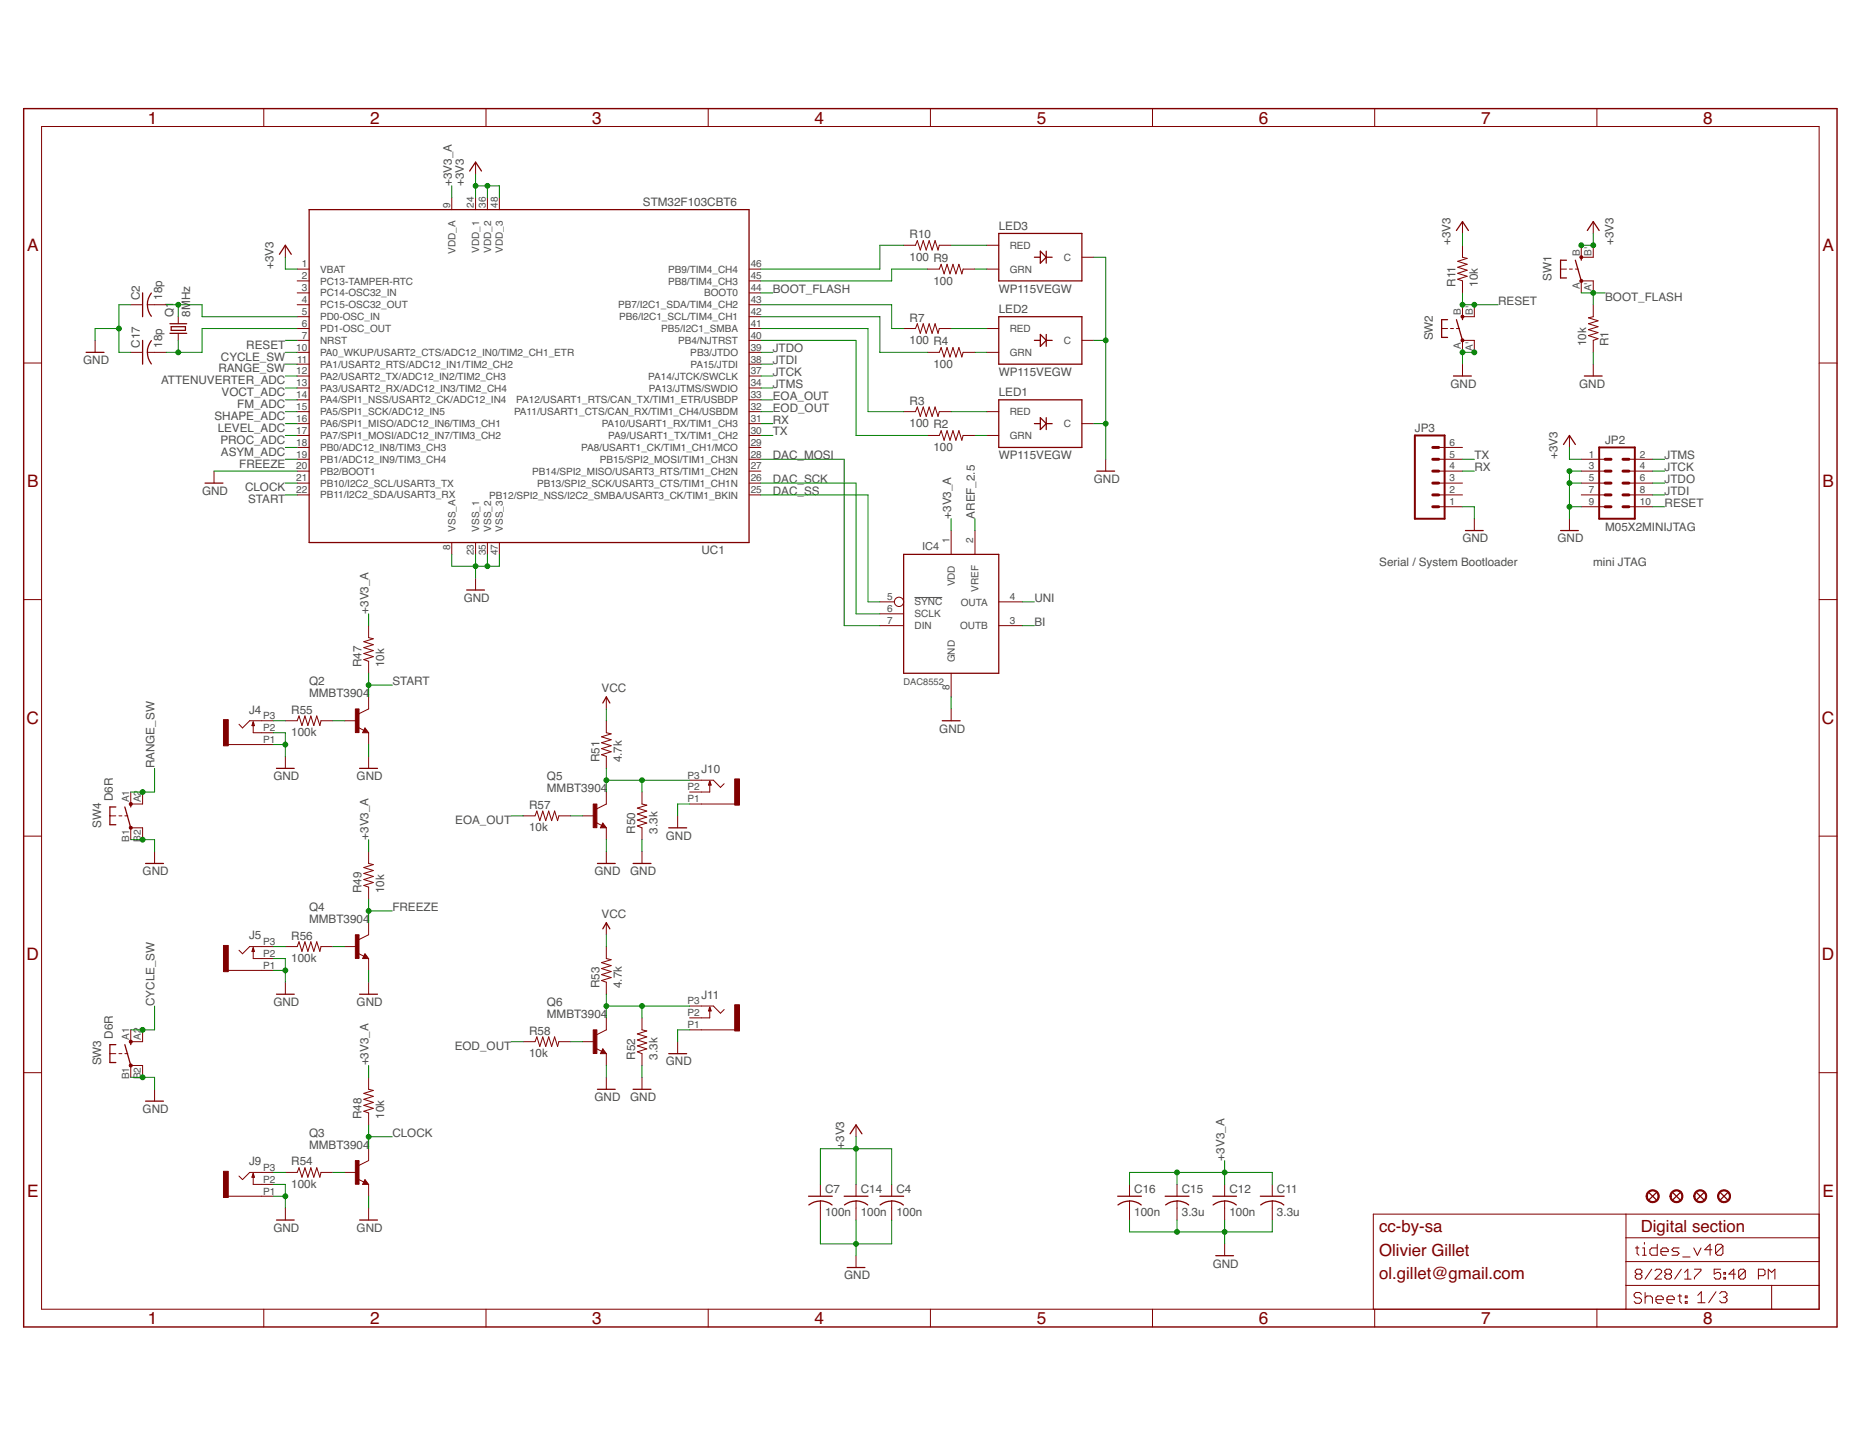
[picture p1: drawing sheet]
<svg xmlns="http://www.w3.org/2000/svg" width="279mm" height="216mm" viewBox="0 0 279 216" stroke-linecap="round" stroke-linejoin="round" font-family="sans-serif">
<path d="M137.4 89.8h4.1" fill="none" stroke="#505050" stroke-width=".15"/>
<g fill="none" stroke="#800000" stroke-width=".15">
<path d="M6.2 19h267.1v177.7h-267.1zM39.6 16.3v2.7M73 16.3v2.7M106.4 16.3v2.7M139.8 16.3v2.7M173.1 16.3v2.7M206.5 16.3v2.7M239.9 16.3v2.7M42.9 36.9v1.8M67.9 29.7v1.8M71.4 24.4v1.7M71.4 29.7v1.8"/>
<path d="M73.2 29.7v1.8M75 29.7v1.8M135.7 36.9h1.8l.3-.7 .4 1.4 .5-1.4 .4 1.4 .5-1.4 .4 1.4 .5-1.4 .4 1.4 .2-.7h1.8M148.2 36.9h1.8M162.5 38.7h1.8M219.7 33.3v1.8M219.7 36.9v1.8l.7 .1-1.4 .5 1.4 .4-1.4 .5 1.4 .4-1.4 .5 1.4 .4-1.4 .5 .7 .2v1.8M237.5 36.9v1.8h1.8v-1.8M239.3 33.3v1.8M3.6 54.5h2.6M14.3 51.1v1.8M19.6 45.8h1.8"/>
<path d="M19.6 52.9h1.8M22.1 45.8h2.9M22.1 52.9h2.9M26.8 47.6v1M26.8 50.1v1M44.6 49.4h1.8M44.6 51.1h1.8M44.6 45.8h1.8M44.6 40.4h1.8M44.6 47.6h1.8M44.6 54.7h1.8M44.6 56.5h1.8"/>
<path d="M44.6 58.3h1.8M44.6 52.9h1.8M44.6 42.2h1.8M44.6 44h1.8M112.5 49.4h1.8M112.5 51.1h1.8M112.5 45.8h1.8M112.5 40.4h1.8M112.5 47.6h1.8M112.5 54.7h1.8M112.5 56.5h1.8M112.5 58.3h1.8"/>
<path d="M112.5 52.9h1.8M112.5 42.2h1.8M112.5 44h1.8M135.7 49.4h1.8l.3-.8 .4 1.5 .5-1.5 .4 1.5 .5-1.5 .4 1.5 .5-1.5 .4 1.5 .2-.7h1.8M139.3 40.4h1.8l.3-.7 .4 1.4 .5-1.4 .4 1.4 .5-1.4 .4 1.4 .4-1.4 .5 1.4 .2-.7h1.8M139.3 52.9h1.8l.3-.7 .4 1.4 .5-1.4 .4 1.4 .5-1.4 .4 1.4 .4-1.4 .5 1.4 .2-.7h1.8M148.2 49.4h1.8M148.2 40.4h1.8M148.2 52.9h1.8M162.5 51.1h1.8M216.6 49.4h.8M217.9 49.4h.4"/>
<path d="M218.8 49.4h.4M219.7 52.9v-1.8h1.8v1.8M219.7 45.8v1.8h1.8v-1.8M219.7 54.7v1.8M234.4 40.4h.9M235.8 40.4h.4M236.6 40.4h.5M237.5 44v-1.8h1.8v1.8M239.3 45.8v1.8l-.7 .2 1.5 .4-1.5 .4 1.5 .5-1.5 .4 1.5 .5-1.5 .4 1.5 .5-.8 .2v1.8M239.3 54.7v1.8M273.3 54.5h2.6M32.2 70.8v1.8"/>
<path d="M44.6 69h1.8M44.6 67.2h1.8M44.6 63.6h1.8M44.6 70.8h1.8M44.6 72.6h1.8M44.6 65.4h1.8M44.6 61.8h1.8M44.6 60.1h1.8M44.6 74.4h1.8M112.5 69h1.8M112.5 67.2h1.8M112.5 63.6h1.8"/>
<path d="M112.5 70.8h1.8M112.5 72.6h1.8M112.5 65.4h1.8M112.5 61.8h1.8M112.5 60.1h1.8M112.5 74.4h1.8M135.7 61.8h1.8l.3-.6 .4 1.4 .5-1.4 .4 1.4 .5-1.4 .4 1.4 .5-1.4 .4 1.4 .2-.8h1.8M139.3 65.4h1.8l.3-.7 .4 1.4 .5-1.4 .4 1.4 .5-1.4 .4 1.4 .4-1.4 .5 1.4 .2-.7h1.8M142.9 79.7v3.6M146.5 79.7v3.6M148.2 65.4h1.8M148.2 61.8h1.8"/>
<path d="M162.5 63.6h1.8M166.1 69v1.8M216.1 69h3.6M216.1 67.2h3.6M216.1 70.8h3.6M216.1 72.6h3.6M216.1 74.4h3.6M216.1 76.1h3.6M221.5 77.9v1.8M235.8 65.4v1.8M235.8 77.9v1.8M237.5 69h3.6"/>
<path d="M237.5 70.8h3.6M237.5 72.6h3.6M237.5 74.4h3.6M237.5 76.1h3.6M244.7 69h3.6M244.7 70.8h3.6M244.7 72.6h3.6M244.7 74.4h3.6M244.7 76.1h3.6M3.6 90.1h2.6M55.4 94v1.8l.7 .2-1.4 .4 1.4 .5-1.4 .4 1.4 .4-1.4 .5 1.4 .5-1.4 .4 .7 .3v1.8M67.9 81.5v1.8"/>
<path d="M71.4 81.5v1.8M71.4 86.9v1.7M73.2 81.5v1.8M75 81.5v1.8M132.2 90.4h2.1M132.2 92.2h3.5M132.2 94h3.5M150 90.4h3.6M150 94h3.6M273.3 90.1h2.6M19.6 119v1.8h1.8v-1.8M34.3 111.9h6.8"/>
<path d="M38 108.5v1.6h3.1M41.1 108.3h-3.6l-1.1 1.1-.5-.6M42.9 113.6v1.8M42.9 108.3h1.7l.3-.7 .5 1.4 .4-1.4 .4 1.4 .5-1.4 .4 1.4 .5-1.4 .4 1.4 .2-.7h1.8M51.8 108.3h1.8M53.8 109.3l.9 .4M54.8 109.4l.6 .7h-.9zM55.4 104.7v1.8l-1.5 .7M55.4 110.1v1.8M55.4 113.6v1.8M91.1 119v1.8l-1.4 .7M91.1 104.7v1.8"/>
<path d="M91.1 108.3v1.8l.7 .2-1.4 .4 1.4 .4-1.4 .5 1.4 .4-1.4 .5 1.4 .4-1.4 .5 .7 .2v1.8M96.4 119v1.8l.8 .2-1.5 .4 1.5 .5-1.5 .4 1.5 .5-1.5 .4 1.5 .5-1.5 .4 .7 .3v1.8M103.6 117.2h3.6l1 1.1 .6-.5M106.6 117.4v1.6h-3M142.9 101.2v3.5M142.9 106.5v1.8M3.6 125.6h2.6M16.5 122.6h.9M17.9 122.6h.4M18.8 122.6h.4M19.6 126.2v-1.8h1.8v1.8M23.2 127.9v1.8"/>
<path d="M55.4 127.9v1.8l.7 .2-1.4 .4 1.4 .5-1.4 .4 1.4 .5-1.4 .4 1.4 .5-1.4 .4 .7 .3v1.8M55.4 138.6v1.8l-1.5 .8M78.6 122.6h1.8l.2-.7 .5 1.4 .4-1.4 .5 1.4 .4-1.4 .5 1.4 .4-1.4 .5 1.4 .1-.7h1.8M87.5 122.6h1.8M89.5 123.6l.9 .4M90.6 123.7l.5 .7h-.9zM91.1 124.4v1.8M91.1 127.9v1.8M91.1 138.6v1.8M96.4 127.9v1.8M101.8 122.6v1.8M103.6 120.8h6.8"/>
<path d="M273.3 125.6h2.6M16.5 158.3h.9M17.9 158.3h.4M18.8 158.3h.4M19.6 154.7v1.8h1.8v-1.8M34.3 145.8h6.8M38 142.4v1.6h3.1M41.1 142.2h-3.6l-1.1 1.1-.5-.5M42.9 147.6v1.8M42.9 142.2h1.7l.3-.7 .5 1.4 .4-1.4 .4 1.4 .5-1.4 .4 1.4 .5-1.4 .4 1.4 .2-.7h1.8M51.8 142.2h1.8M53.8 143.2l.9 .5"/>
<path d="M54.8 143.3l.6 .7h-.9zM55.4 144v1.8M55.4 147.6v1.8M78.6 156.5h1.8l.2-.7 .5 1.4 .4-1.4 .5 1.4 .4-1.4 .5 1.4 .4-1.4 .5 1.4 .1-.7h1.8M87.5 156.5h1.8M89.5 157.5l.9 .4M90.6 157.6l.5 .7h-.9zM91.1 142.2v1.8l.7 .2-1.4 .4 1.4 .5-1.4 .4 1.4 .5-1.4 .4 1.4 .5-1.4 .4 .7 .3v1.8M91.1 152.9v1.8l-1.4 .7M91.1 158.3v1.8M96.4 152.9v1.8l.8 .2-1.5 .4 1.5 .5-1.5 .5 1.5 .4-1.5 .4 1.5 .5-1.5 .4 .7 .3v1.8M101.8 156.5v1.8"/>
<path d="M103.6 151.2h3.6l1 1 .6-.5M103.6 154.7h6.8M106.6 151.3v1.6h-3M3.6 161.2h2.6M19.6 161.9v-1.8h1.8v1.8M23.2 163.7v1.7M34.3 179.7h6.8M38 176.3v1.6h3.1M41.1 176.1h-3.6l-1.1 1.1-.5-.5M42.9 176.1h1.7l.3-.6 .5 1.4 .4-1.4 .4 1.4 .5-1.4 .4 1.4 .5-1.4 .4 1.4 .2-.8h1.8M51.8 176.1h1.8M53.8 177.2l.9 .4"/>
<path d="M54.8 177.2l.6 .7h-.9zM55.4 161.9v1.8l.7 .1-1.4 .5 1.4 .4-1.4 .5 1.4 .4-1.4 .5 1.4 .4-1.4 .5 .7 .2v1.8M55.4 172.6v1.8l-1.5 .7M55.4 177.9v1.8M91.1 161.9v1.8M96.4 161.9v1.8M123.2 177.9v1.8M128.6 169v1.8M128.6 177.9v1.8M133.9 177.9v1.8M169.7 177.9v1.8M176.8 177.9v1.8"/>
<path d="M184 177.9v1.8M191.1 177.9v1.8M273.3 161.2h2.6M39.6 196.7v2.7M42.9 181.5v1.8M55.4 181.5v1.8M73 196.7v2.7M106.4 196.7v2.7M123.2 180.4v2.9M128.6 180.4v2.9M128.6 188.7v1.7M133.9 180.4v2.9"/>
<path d="M139.8 196.7v2.7M169.7 180.4v2.9M173.1 196.7v2.7M176.8 180.4v2.9M184 180.4v2.9M184 186.9v1.8M191.1 180.4v2.9M206.5 196.7v2.7M239.9 196.7v2.7M244.2 193.1h29.1M244.2 182.4v14.3M244.2 189.5h29.1"/>
<path d="M244.2 186h29.1M245.7 187.5h.5M245.9 191.4l-.3-.2v-.3l.3-.2h.5l.2 .2v.3l-.2 .2M245.9 191.4l-.3 .3v.2l.3 .3h.5l.2-.3v-.2l-.2-.3M245.9 191.4h.5M245.9 187.2v1.1l.3 .3M246.6 194.5l-.3-.3h-.6l-.2 .3v.2l.2 .3h.6l.3 .3v.2l-.3 .3h-.6l-.2-.3M246.7 187.5h.3v1.1M246.7 188.6h.6M247 186.7v.2M247.1 195l.3-.3h.5l.3 .3v.8M247.1 194.2v1.6"/>
<path d="M248.1 190.7l-1 1.5M248.6 190.9l.3-.2h.4l.3 .2v.3l-1 1h1M248.8 195.3h1.1v-.3l-.3-.3h-.6l-.2 .3v.5l.2 .3h.6M248.9 186.9v1.7h-.8l-.3-.3v-.5l.3-.3h.8M249.5 188h1.1v-.2l-.3-.3h-.5l-.3 .3v.5l.3 .3h.5M250.3 191.4l-.2-.2v-.3l.2-.2h.5l.3 .2v.3l-.3 .2M250.3 191.4l-.2 .3v.2l.2 .3h.5l.3-.3v-.2l-.3-.3M250.3 191.4h.5M250.4 195.3h1.1v-.3l-.3-.3h-.5l-.3 .3v.5l.3 .3h.5M252.1 194.7h.5M252.2 187.5h-.8l-.3 .3 .3 .2h.5l.3 .3-.3 .3h-.8M252.3 194.5v1l.3 .3"/>
<path d="M252.6 190.7l-1 1.5M252.8 188.8h1.1M253 192.2h1M253 191.2l.5-.5v1.5M253.2 194.7h.2v.3h-.2zM253.2 195.5h.2v.3h-.2zM254.4 187.5l.6 1.1 .5-1.1M254.5 190.7h1v.2l-1 1v.3M255 194.6l.6-.5v1.6M255 195.7h1.1M257.2 187.8h-1.1l.8-.9v1.7M257.8 194.1l-1.1 1.6"/>
<path d="M258.3 194.4l.3-.3h.5l.3 .3v.2l-.3 .3M258.5 190.7h-1v.7l.5-.2h.2l.3 .2v.5l-.3 .3h-.5l-.2-.3M258.8 187.2v1.1l-.3 .3h-.5l-.3-.3M258.8 187.2l-.3-.3h-.5l-.3 .3v1.1M258.8 187.2l-1.1 1.1M258.9 194.9h.2M259 191.9h.2v.3h-.2zM259 191.2h.2v.2h-.2zM259.1 194.9l.3 .3v.3l-.3 .2h-.5l-.3-.2M260.7 191.4h-1l.7-.7v1.5M262.2 190.9l-.3-.2h-.5l-.2 .2v1M262.2 190.9v1l-.3 .3h-.5l-.2-.3"/>
<path d="M262.2 190.9l-1 1M264.1 191.7h.8l.2-.3v-.5l-.2-.2h-.8v1.5M265.6 192.2v-1.5l.5 .5 .5-.5v1.5M266.1 193.1v3.6M273.3 182.4h-67v14.3"/>
<circle cx="135" cy="90.4" r=".7"/>
</g>
<path d="M3.6 16.3h272.3v183.1h-272.3z" fill="none" stroke="#800000" stroke-width=".21"/>
<g fill="none" stroke="#800000" stroke-width=".19">
<path d="M42 38.2l.9-1.3 .9 1.3M46.4 31.5h66.1v50h-66.1zM70.5 25.7l.9-1.3 .9 1.3M150 35.1h12.5v7.1h-12.5zM155.4 38.7h.9M156.3 37.7l.9 1-.9 .8zM157.2 37.7v1.8M157.2 38.7h.9M218.8 34.6l.9-1.3 .9 1.3M235.3 39.1h-.9v2.7h.9M236.6 39.1l.9 3.1M237.5 38.7v.4"/>
<path d="M238.4 34.6l.9-1.3 .9 1.3M12.9 52.9h2.7M21.4 44v3.6M21.4 51.1v3.6M22.7 51.2a2.87 2.87 0 0 0 0 3.5M22.7 44a2.87 2.87 0 0 0 0 3.5M25.5 48.6h2.5M25.5 50.1h2.5M25.7 49.1h2.2v.5h-2.2zM150 47.6h12.5v7.1h-12.5zM155.4 51.1h.9M156.3 50.2l.9 .9-.9 .9z"/>
<path d="M157.2 50.2v1.8M157.2 51.1h.9M217.4 48h-.8v2.7h.8M218.3 56.5h2.7M218.8 48l.9 3.1M219.7 47.6v.4M238 56.5h2.7M30.8 72.6h2.7M150 60.1h12.5v7.1h-12.5zM155.4 63.6h.9M156.3 62.8l.9 .8-.9 .9zM157.2 62.8v1.7"/>
<path d="M157.2 63.6h.9M164.8 70.8h2.6M220.1 79.7h2.7M234.4 79.7h2.7M234.9 66.8l.9-1.4 .8 1.4M70.1 88.6h2.7M135.7 83.3h14.3v17.9h-14.3zM38 108.5l.2 .5h-.3zM41.5 115.4h2.7M54 115.4h2.7M54.8 109.7l.1 .2h-.2l.1-.4 .4 .5h-.5M90.6 105.6l.5-.9 .5 .9"/>
<path d="M106.6 117.4l.2 .5h-.4zM141.5 108.3h2.7M17.4 121.2h-.9v2.7h.9M18.8 121.2l.8 3.2M19.6 120.8v.4M21.9 129.7h2.7M89.7 129.7h2.7M90.6 124v.2h-.2l.2-.4 .3 .5h-.5M90.6 139.6l.5-1 .5 1M95.1 129.7h2.7M100.5 124.4h2.6M17.4 157h-.9v2.6h.9"/>
<path d="M18.8 157l.8 3.1M19.6 156.5v.5M38 142.4l.2 .5h-.3zM41.5 149.4h2.7M54 149.4h2.7M54.8 143.7l.1 .1h-.2l.1-.3 .4 .4h-.5M90.6 157.9v.2h-.2l.2-.3 .3 .4h-.5M100.5 158.3h2.6M106.6 151.3l.2 .6h-.4zM21.9 165.4h2.7M38 176.3l.2 .6h-.3zM54.8 177.6l.1 .2h-.2l.1-.4 .4 .4h-.5"/>
<path d="M89.7 163.7h2.7M95.1 163.7h2.7M121.5 179.7h3.5M126.8 179.7h3.6M127.7 170.3l.9-1.3 .9 1.3M132.2 179.7h3.5M167.9 179.7h3.5M175 179.7h3.6M182.2 179.7h3.5M189.3 179.7h3.6M247.7 179.2l1.1 1.1M248.8 179.2l-1.1 1.1"/>
<path d="M251.3 179.2l1.1 1.1M252.4 179.2l-1.1 1.1M254.9 179.2l1 1.1M255.9 179.2l-1 1.1M258.4 179.2l1.1 1.1M259.5 179.2l-1.1 1.1M41.5 183.3h2.7M54 183.3h2.7M123.2 180.4a3 3 0 0 1 1.8 .6M123.2 180.4a2.81 2.81 0 0 0-1.7 .6M127.3 190.4h2.6M128.6 180.4a3 3 0 0 1 1.7 .6"/>
<path d="M128.6 180.4a2.81 2.81 0 0 0-1.7 .6M133.9 180.4a3 3 0 0 1 1.8 .6M133.9 180.4a2.81 2.81 0 0 0-1.7 .6M169.7 180.4a3 3 0 0 1 1.7 .6M169.7 180.4a2.81 2.81 0 0 0-1.8 .6M176.8 180.4a3 3 0 0 1 1.8 .6M176.8 180.4a2.69 2.69 0 0 0-1.7 .6M182.6 188.7h2.7M184 180.4a3 3 0 0 1 1.7 .6M184 180.4a2.81 2.81 0 0 0-1.8 .6M191.1 180.4a3 3 0 0 1 1.7 .6M191.1 180.4a2.7 2.7 0 0 0-1.7 .6"/>
</g>
<g fill="#800000" stroke="#800000" stroke-width=".15">
<path d="M219.5 51h.3l.1 .1-.1 .2h-.3z" fill-rule="evenodd"/>
<path d="M219.5 47.4h.3l.1 .2-.1 .1h-.3z" fill-rule="evenodd"/>
<path d="M237.4 42.1l.1-.1 .2 .1v.3h-.3l-.1-.2z" fill-rule="evenodd"/>
<path d="M237.4 38.5h.3v.3l-.2 .1-.1-.1-.1-.1z" fill-rule="evenodd"/>
<path d="M247.4 179.2a.99 .99 0 0 1 1.6-.1 .99 .99 0 0 1-.4 1.6 .99 .99 0 0 1-1.3-1h.2a.8 .8 0 0 1 1.1-.6 .8 .8 0 0 1 .2 1.3 .8 .8 0 0 1-1.3-.4v-.3h-.2z" fill-rule="evenodd"/>
<path d="M251 179.2a.98 .98 0 0 1 1.6-.1 .98 .98 0 0 1-.5 1.6 .98 .98 0 0 1-1.3-1h.2a.8 .8 0 0 1 1.2-.6 .8 .8 0 0 1 .1 1.3 .8 .8 0 0 1-1.2-.4l-.1-.3h-.2z" fill-rule="evenodd"/>
<path d="M254.8 179a.98 .98 0 0 1 1.5 .3 .98 .98 0 0 1-.7 1.4 .98 .98 0 0 1-1.2-1h.2a.81 .81 0 0 1 1.1-.7 .81 .81 0 0 1 .3 1.3 .81 .81 0 0 1-1.4-.3v-.3h-.2l.1-.3z" fill-rule="evenodd"/>
<path d="M258.4 179a.98 .98 0 0 1 1.5 .3 .98 .98 0 0 1-.7 1.4 .98 .98 0 0 1-1.2-1h.2a.81 .81 0 0 1 1.1-.7 .81 .81 0 0 1 .2 1.3 .81 .81 0 0 1-1.3-.3v-.3h-.2v-.3z" fill-rule="evenodd"/>
<circle cx="19.6" cy="124.4" r=".23"/>
<circle cx="19.6" cy="120.8" r=".24"/>
<circle cx="19.6" cy="160.1" r=".24"/>
<circle cx="19.6" cy="156.5" r=".24"/>
</g>
<path d="M212.5 65.4h4.5v12.5h-4.5zM240.2 67.2h5.4v10.7h-5.4z" fill="none" stroke="#800000" stroke-width=".3"/>
<g fill="none" stroke="#800000" stroke-width=".44">
<path d="M215.2 72.6h.9M215.2 74.4h.9M215.2 76.1h.9M215.2 69h.9M215.2 70.8h.9M215.2 67.2h.9M241.1 72.6h.9M241.1 74.4h.9M241.1 76.1h.9M241.1 69h.9M241.1 70.8h.9M243.8 72.6h.9"/>
<path d="M243.8 74.4h.9M243.8 76.1h.9M243.8 69h.9M243.8 70.8h.9"/>
</g>
<g fill="#800000" stroke="#800000" stroke-width=".15">
<path d="M89.1 120.8h.6v3.6h-.6z"/>
<path d="M89.1 154.7h.6v3.6h-.6z"/>
<path d="M53.4 106.5h.5v3.6h-.5z"/>
<path d="M53.4 140.4h.5v3.6h-.5z"/>
<path d="M53.4 174.4h.5v3.5h-.5z"/>
<path d="M33.6 108.1h.7v4h-.7z"/>
<path d="M33.6 142h.7v4h-.7z"/>
<path d="M33.6 176h.7v3.9h-.7z"/>
<path d="M110.4 117h.7v4h-.7z"/>
<path d="M110.4 151h.7v3.9h-.7z"/>
</g>
<g fill="none" stroke="#008000" stroke-width=".15">
<path d="M42.9 38.7v1.7h1.7M67.9 27.9v1.8M71.4 26.1v3.6M71.4 27.9h3.6v1.8M73.2 27.9v1.8M135.7 36.9h-3.5v3.5h-17.9M142.9 36.9h5.3M164.3 38.7h1.8v30.3M219.7 35.1v1.8M239.3 35.1v1.8h-1.8M17.9 49.4h-3.6v1.7M19.6 45.8h-1.7v7.1h1.7"/>
<path d="M25 45.8h5.4v1.8h14.2M26.8 45.8v1.8M26.8 51.1v1.8M42.9 52.9h1.7M42.9 51.1h1.7M42.9 54.7h1.7M42.9 56.5h1.7M42.9 58.3h1.7M44.6 49.4h-14.2v3.5h-5.4M114.3 45.8h19.6v3.6h1.8M114.3 52.9h1.8M114.3 47.6h17.9v5.3h7.1"/>
<path d="M114.3 49.4h16.1v12.4h5.3M114.3 51.1h14.3v14.3h10.7M114.3 44h1.8M114.3 54.7h1.8M114.3 56.5h1.8M114.3 58.3h1.8M139.3 40.4h-5.4v1.8h-19.6M142.9 49.4h5.3M146.5 52.9h1.7M146.5 40.4h1.7M164.3 51.1h1.8M219.7 44v1.8h5.3"/>
<path d="M221.5 52.9h-1.8v1.8M237.5 44h3.6M239.3 44v1.8M239.3 52.9v1.8M32.2 70.8h12.4M42.9 72.6h1.7M42.9 63.6h1.7M42.9 69h1.7M42.9 65.4h1.7M42.9 74.4h1.7M42.9 60.1h1.7M42.9 61.8h1.7"/>
<path d="M42.9 67.2h1.7M114.3 72.6h14.3v19.6h3.6M114.3 63.6h1.8M114.3 69h12.5v25h5.4M114.3 65.4h1.8M114.3 74.4h16.1v16h1.8M114.3 60.1h1.8M114.3 61.8h1.8M142.9 77.9v1.8M142.9 61.8h5.3M146.5 65.4h1.7M146.5 77.9v1.8"/>
<path d="M164.3 63.6h1.8M219.7 70.8h1.8M219.7 76.1h1.8v1.8M219.7 69h1.8M235.8 76.1h1.7M235.8 67.2v1.8h1.7M235.8 72.6h1.7M237.5 70.8h-1.7v7.1M248.3 70.8h1.7M248.3 76.1h1.7M248.3 72.6h1.7M248.3 69h1.7"/>
<path d="M248.3 74.4h1.7M55.4 92.2v1.8M67.9 83.3v1.8h7.1v-1.8M71.4 83.3v3.6M73.2 83.3v1.8M153.6 90.4h1.8M153.6 94h1.8M23.2 115.4v3.6h-3.6M41.1 111.9h1.8M41.1 110.1h1.8v3.5M41.1 108.3h1.8M50 108.3h1.8"/>
<path d="M55.4 101.2v3.5M55.4 111.9v1.7M55.4 102.9h3.5M91.1 106.5v1.8M91.1 115.4v3.6M91.1 117.2h12.5M96.4 117.2v1.8M142.9 104.7v1.8M19.6 126.2h3.6v1.7M55.4 126.2v1.7M55.4 135.1v3.5M55.4 136.9h3.5"/>
<path d="M76.8 122.6h1.8M85.7 122.6h1.8M91.1 126.2v1.7M96.4 126.2v1.7M103.6 120.8h-1.8v1.8M23.2 151.2v3.5h-3.6M41.1 144h1.8v3.6M41.1 145.8h1.8M41.1 142.2h1.8M50 142.2h1.8M55.4 145.8v1.8M76.8 156.5h1.8"/>
<path d="M85.7 156.5h1.8M91.1 140.4v1.8M91.1 149.4v3.5M91.1 151.2h12.5M96.4 151.2v1.7M103.6 154.7h-1.8v1.8M19.6 161.9h3.6v1.8M41.1 177.9h1.8v3.6M41.1 179.7h1.8M41.1 176.1h1.8M50 176.1h1.8M55.4 160.1v1.8"/>
<path d="M55.4 169v3.6M55.4 179.7v1.8M55.4 170.8h3.5M91.1 160.1v1.8M96.4 160.1v1.8M123.2 177.9v-5.3h10.7v5.3M128.6 170.8v7.1M169.7 177.9v-1.8h21.4v1.8M176.8 176.1v1.8M184 174.4v3.5M123.2 183.3v3.6h10.7v-3.6M128.6 183.3v5.4"/>
<path d="M169.7 183.3v1.8h21.4v-1.8M176.8 183.3v1.8M184 183.3v3.6"/>
</g>
<g fill="#008000" stroke="#008000" stroke-width=".15">
<circle cx="71.4" cy="85.1" r=".36"/>
<circle cx="73.2" cy="85.1" r=".36"/>
<circle cx="17.9" cy="49.4" r=".36"/>
<circle cx="221.5" cy="52.9" r=".36"/>
<circle cx="219.7" cy="52.9" r=".36"/>
<circle cx="235.8" cy="70.8" r=".36"/>
<circle cx="235.8" cy="72.6" r=".36"/>
<circle cx="235.8" cy="76.1" r=".36"/>
<circle cx="21.4" cy="126.2" r=".36"/>
<circle cx="21.4" cy="161.9" r=".36"/>
<circle cx="166.1" cy="51.1" r=".36"/>
<circle cx="166.1" cy="63.6" r=".36"/>
<circle cx="42.9" cy="111.9" r=".36"/>
<circle cx="42.9" cy="145.8" r=".36"/>
<circle cx="42.9" cy="179.7" r=".36"/>
<circle cx="128.6" cy="186.9" r=".36"/>
<circle cx="176.8" cy="185.1" r=".36"/>
<circle cx="184" cy="185.1" r=".36"/>
<circle cx="239.3" cy="36.9" r=".36"/>
<circle cx="237.5" cy="36.9" r=".36"/>
<circle cx="73.2" cy="27.9" r=".36"/>
<circle cx="71.4" cy="27.9" r=".36"/>
<circle cx="128.6" cy="172.6" r=".36"/>
<circle cx="26.8" cy="45.8" r=".36"/>
<circle cx="26.8" cy="52.9" r=".36"/>
<circle cx="239.3" cy="44" r=".36"/>
<circle cx="219.7" cy="45.8" r=".36"/>
<circle cx="221.5" cy="45.8" r=".36"/>
<circle cx="21.4" cy="154.7" r=".36"/>
<circle cx="55.4" cy="102.9" r=".36"/>
<circle cx="55.4" cy="136.9" r=".36"/>
<circle cx="21.4" cy="119" r=".36"/>
<circle cx="55.4" cy="170.8" r=".36"/>
<circle cx="184" cy="176.1" r=".36"/>
<circle cx="176.8" cy="176.1" r=".36"/>
<circle cx="91.1" cy="117.2" r=".36"/>
<circle cx="96.4" cy="117.2" r=".36"/>
<circle cx="91.1" cy="151.2" r=".36"/>
<circle cx="96.4" cy="151.2" r=".36"/>
</g>
<g font-size="2.6" fill="#800000">
<text x="22.2" y="18.6">1</text>
<text x="55.6" y="18.6">2</text>
<text x="89" y="18.6">3</text>
<text x="122.3" y="18.6">4</text>
<text x="155.7" y="18.6">5</text>
<text x="189.1" y="18.6">6</text>
<text x="222.5" y="18.6">7</text>
<text x="255.9" y="18.6">8</text>
<text x="4.1" y="37.7">A</text>
<text x="273.8" y="37.7">A</text>
<text x="4.1" y="73.2">B</text>
<text x="273.8" y="73.2">B</text>
<text x="4" y="108.8">C</text>
<text x="273.7" y="108.8">C</text>
<text x="4" y="144.3">D</text>
<text x="273.7" y="144.3">D</text>
<text x="4.1" y="179.8">E</text>
<text x="273.8" y="179.8">E</text>
<text x="22.2" y="198.9">1</text>
<text x="55.6" y="198.9">2</text>
<text x="89" y="198.9">3</text>
<text x="122.3" y="198.9">4</text>
<text x="155.7" y="198.9">5</text>
<text x="189.1" y="198.9">6</text>
<text x="222.5" y="198.9">7</text>
<text x="255.9" y="198.9">8</text>
</g>
<g font-size="2.5" fill="#800000">
<text x="207.2" y="185.1">cc-by-sa</text>
<text x="246.5" y="185.1">Digital section</text>
<text x="207.2" y="188.7">Olivier Gillet</text>
<text x="207.2" y="192.2">ol.gillet@gmail.com</text>
</g>
<g font-size="1.8" fill="#505050">
<text x="67.9" y="27.9" transform="rotate(-90 67.9 27.9)">+3V3_A</text>
<text x="69.7" y="27.9" transform="rotate(-90 69.7 27.9)">+3V3</text>
<text x="96.6" y="31">STM32F103CBT6</text>
<text x="136.6" y="35.8">R10</text>
<text x="150" y="34.5">LED3</text>
<text x="41.1" y="40.4" transform="rotate(-90 41.1 40.4)">+3V3</text>
<text x="136.6" y="39.2">100 R9</text>
<text x="217.9" y="36.9" transform="rotate(-90 217.9 36.9)">+3V3</text>
<text x="242.4" y="36.9" transform="rotate(-90 242.4 36.9)">+3V3</text>
<text x="21" y="45.1" transform="rotate(-90 21 45.1)">C2</text>
<text x="24.4" y="45.1" transform="rotate(-90 24.4 45.1)">18p</text>
<text x="26.1" y="47.6" transform="rotate(-90 26.1 47.6)">Q1</text>
<text x="28.6" y="47.6" transform="rotate(-90 28.6 47.6)">8MHz</text>
<text x="116.1" y="44">BOOT_FLASH</text>
<text x="140.2" y="42.8">100</text>
<text x="150" y="44">WP115VEGW</text>
<text x="150" y="47">LED2</text>
<text x="218.6" y="43.1" transform="rotate(-90 218.6 43.1)">R11</text>
<text x="222" y="43.1" transform="rotate(-90 222 43.1)">10k</text>
<text x="225" y="45.8">RESET</text>
<text x="233.1" y="42.2" transform="rotate(-90 233.1 42.2)">SW1</text>
<text x="241.1" y="45.2">BOOT_FLASH</text>
<text x="21" y="52.2" transform="rotate(-90 21 52.2)">C17</text>
<text x="24.4" y="52.2" transform="rotate(-90 24.4 52.2)">18p</text>
<text x="37" y="52.4">RESET</text>
<text x="116.1" y="52.9">JTDO</text>
<text x="136.6" y="51.7">100 R4</text>
<text x="136.6" y="48.3">R7</text>
<text x="215.2" y="51.1" transform="rotate(-90 215.2 51.1)">SW2</text>
<text x="238.3" y="52" transform="rotate(-90 238.3 52)">10k</text>
<text x="241.6" y="52" transform="rotate(-90 241.6 52)">R1</text>
<text x="12.5" y="54.7">GND</text>
<text x="24.2" y="57.8">ATTENUVERTER_ADC</text>
<text x="32.8" y="56">RANGE_SW</text>
<text x="33.2" y="54.2">CYCLE_SW</text>
<text x="33.3" y="59.5">VOCT_ADC</text>
<text x="116.1" y="54.7">JTDI</text>
<text x="116.1" y="56.5">JTCK</text>
<text x="116.1" y="58.3">JTMS</text>
<text x="140.2" y="55.3">100</text>
<text x="150" y="56.5">WP115VEGW</text>
<text x="150" y="59.5">LED1</text>
<text x="217.9" y="58.3">GND</text>
<text x="237.2" y="58.3">GND</text>
<text x="32.2" y="63.1">SHAPE_ADC</text>
<text x="32.7" y="64.9">LEVEL_ADC</text>
<text x="35.6" y="61.3">FM_ADC</text>
<text x="116.1" y="63.6">RX</text>
<text x="116.1" y="65.4">TX</text>
<text x="116.1" y="60.1">EOA_OUT</text>
<text x="116.1" y="61.9">EOD_OUT</text>
<text x="136.6" y="64.2">100 R2</text>
<text x="136.6" y="60.8">R3</text>
<text x="212.5" y="64.9">JP3</text>
<text x="33.1" y="66.7">PROC_ADC</text>
<text x="33.2" y="68.5">ASYM_ADC</text>
<text x="35.9" y="70.3">FREEZE</text>
<text x="116.1" y="69">DAC_MOSI</text>
<text x="140.2" y="67.8">100</text>
<text x="150" y="69">WP115VEGW</text>
<text x="221.5" y="70.8">RX</text>
<text x="221.5" y="69">TX</text>
<text x="234" y="69" transform="rotate(-90 234 69)">+3V3</text>
<text x="241.1" y="66.7">JP2</text>
<text x="250" y="70.8">JTCK</text>
<text x="250" y="69">JTMS</text>
<text x="30.4" y="74.4">GND</text>
<text x="36.8" y="73.8">CLOCK</text>
<text x="37.3" y="75.6">START</text>
<text x="116.1" y="74.4">DAC_SS</text>
<text x="116.1" y="72.6">DAC_SCK</text>
<text x="142.9" y="77.9" transform="rotate(-90 142.9 77.9)">+3V3_A</text>
<text x="146.5" y="77.9" transform="rotate(-90 146.5 77.9)">AREF_2.5</text>
<text x="164.3" y="72.6">GND</text>
<text x="250" y="76.1">RESET</text>
<text x="250" y="74.4">JTDI</text>
<text x="250" y="72.6">JTDO</text>
<text x="105.4" y="83.3">UC1</text>
<text x="219.7" y="81.5">GND</text>
<text x="234" y="81.5">GND</text>
<text x="241.1" y="79.7">M05X2MINIJTAG</text>
<text x="207.2" y="85.1">Serial / System Bootloader</text>
<text x="239.3" y="85.1">mini JTAG</text>
<text x="55.4" y="92.2" transform="rotate(-90 55.4 92.2)">+3V3_A</text>
<text x="69.7" y="90.4">GND</text>
<text x="155.4" y="90.4">UNI</text>
<text x="155.4" y="94">BI</text>
<text x="54.3" y="100.3" transform="rotate(-90 54.3 100.3)">R47</text>
<text x="57.7" y="100.3" transform="rotate(-90 57.7 100.3)">10k</text>
<text x="37.4" y="107.2">J4</text>
<text x="43.8" y="107.2">R55</text>
<text x="46.4" y="104.7">MMBT3904</text>
<text x="46.4" y="102.9">Q2</text>
<text x="58.9" y="102.9">START</text>
<text x="90.4" y="104">VCC</text>
<text x="43.8" y="110.6">100k</text>
<text x="141.1" y="110.1">GND</text>
<text x="23.2" y="115.4" transform="rotate(-90 23.2 115.4)">RANGE_SW</text>
<text x="41.1" y="117.2">GND</text>
<text x="53.6" y="117.2">GND</text>
<text x="82.2" y="119">MMBT3904</text>
<text x="82.2" y="117.2">Q5</text>
<text x="90" y="114.5" transform="rotate(-90 90 114.5)">R51</text>
<text x="93.4" y="114.5" transform="rotate(-90 93.4 114.5)">4.7k</text>
<text x="105.4" y="116.1">J10</text>
<text x="15.2" y="124.4" transform="rotate(-90 15.2 124.4)">SW4</text>
<text x="17" y="120.3" transform="rotate(-90 17 120.3)">D6R</text>
<text x="68.4" y="123.8">EOA_OUT</text>
<text x="79.5" y="124.9">10k</text>
<text x="79.5" y="121.5">R57</text>
<text x="95.4" y="125.3" transform="rotate(-90 95.4 125.3)">R50</text>
<text x="98.8" y="125.3" transform="rotate(-90 98.8 125.3)">3.3k</text>
<text x="21.4" y="131.5">GND</text>
<text x="55.4" y="126.2" transform="rotate(-90 55.4 126.2)">+3V3_A</text>
<text x="89.3" y="131.5">GND</text>
<text x="94.7" y="131.5">GND</text>
<text x="100" y="126.2">GND</text>
<text x="46.4" y="136.9">Q4</text>
<text x="54.3" y="134.2" transform="rotate(-90 54.3 134.2)">R49</text>
<text x="57.7" y="134.2" transform="rotate(-90 57.7 134.2)">10k</text>
<text x="58.9" y="136.9">FREEZE</text>
<text x="90.4" y="137.9">VCC</text>
<text x="37.4" y="141.2">J5</text>
<text x="43.8" y="141.2">R56</text>
<text x="46.4" y="138.7">MMBT3904</text>
<text x="43.8" y="144.5">100k</text>
<text x="90" y="148.5" transform="rotate(-90 90 148.5)">R53</text>
<text x="93.4" y="148.5" transform="rotate(-90 93.4 148.5)">4.7k</text>
<text x="23.2" y="151.2" transform="rotate(-90 23.2 151.2)">CYCLE_SW</text>
<text x="41.1" y="151.2">GND</text>
<text x="53.6" y="151.2">GND</text>
<text x="79.5" y="155.5">R58</text>
<text x="82.2" y="152.9">MMBT3904</text>
<text x="82.2" y="151.2">Q6</text>
<text x="105.4" y="150.1">J11</text>
<text x="15.2" y="160.1" transform="rotate(-90 15.2 160.1)">SW3</text>
<text x="17" y="156.1" transform="rotate(-90 17 156.1)">D6R</text>
<text x="55.4" y="160.1" transform="rotate(-90 55.4 160.1)">+3V3_A</text>
<text x="68.3" y="157.8">EOD_OUT</text>
<text x="79.5" y="158.8">10k</text>
<text x="95.4" y="159.2" transform="rotate(-90 95.4 159.2)">R52</text>
<text x="98.8" y="159.2" transform="rotate(-90 98.8 159.2)">3.3k</text>
<text x="100" y="160.1">GND</text>
<text x="21.4" y="167.2">GND</text>
<text x="89.3" y="165.4">GND</text>
<text x="94.7" y="165.4">GND</text>
<text x="46.4" y="172.6">MMBT3904</text>
<text x="46.4" y="170.8">Q3</text>
<text x="54.3" y="168.1" transform="rotate(-90 54.3 168.1)">R48</text>
<text x="57.7" y="168.1" transform="rotate(-90 57.7 168.1)">10k</text>
<text x="58.9" y="170.8">CLOCK</text>
<text x="126.8" y="172.6" transform="rotate(-90 126.8 172.6)">+3V3</text>
<text x="37.4" y="175.1">J9</text>
<text x="43.8" y="178.5">100k</text>
<text x="43.8" y="175.1">R54</text>
<text x="123.9" y="179.3">C7</text>
<text x="129.3" y="179.3">C14</text>
<text x="134.7" y="179.3">C4</text>
<text x="170.4" y="179.3">C16</text>
<text x="177.5" y="179.3">C15</text>
<text x="184" y="174.4" transform="rotate(-90 184 174.4)">+3V3_A</text>
<text x="184.7" y="179.3">C12</text>
<text x="191.8" y="179.3">C11</text>
<text x="41.1" y="185.1">GND</text>
<text x="53.6" y="185.1">GND</text>
<text x="123.9" y="182.7">100n</text>
<text x="129.3" y="182.7">100n</text>
<text x="134.7" y="182.7">100n</text>
<text x="170.4" y="182.7">100n</text>
<text x="177.5" y="182.7">3.3u</text>
<text x="184.7" y="182.7">100n</text>
<text x="191.8" y="182.7">3.3u</text>
<text x="182.2" y="190.4">GND</text>
<text x="126.8" y="192.2">GND</text>
</g>
<text font-size="1.7" fill="#505050" x="138.5" y="82.7">IC4</text>
<g font-size="1.5" fill="#505050">
<text x="67.6" y="31.2" transform="rotate(-90 67.6 31.2)">9</text>
<text x="71.2" y="31.2" transform="rotate(-90 71.2 31.2)">24</text>
<text x="73" y="31.2" transform="rotate(-90 73 31.2)">36</text>
<text x="74.8" y="31.2" transform="rotate(-90 74.8 31.2)">48</text>
<text x="45.4" y="40.2">1</text>
<text x="45.4" y="42">2</text>
<text x="48.1" y="41">VBAT</text>
<text x="68.4" y="38.2" transform="rotate(-90 68.4 38.2)">VDD_A</text>
<text x="72" y="38" transform="rotate(-90 72 38)">VDD_1</text>
<text x="73.8" y="38" transform="rotate(-90 73.8 38)">VDD_2</text>
<text x="75.6" y="38" transform="rotate(-90 75.6 38)">VDD_3</text>
<text x="100.4" y="41">PB9/TIM4_CH4</text>
<text x="112.8" y="40.2">46</text>
<text x="112.8" y="42">45</text>
<text x="151.7" y="41">GRN</text>
<text x="151.7" y="37.4">RED</text>
<text x="159.8" y="39.2">C</text>
<text x="237.3" y="38.4" transform="rotate(-90 237.3 38.4)">B</text>
<text x="239.1" y="38.4" transform="rotate(-90 239.1 38.4)">B'</text>
<text x="45.4" y="43.8">3</text>
<text x="45.4" y="45.5">4</text>
<text x="45.4" y="47.3">5</text>
<text x="48.1" y="42.8">PC13-TAMPER-RTC</text>
<text x="48.1" y="44.5">PC14-OSC32_IN</text>
<text x="48.1" y="46.3">PC15-OSC32_OUT</text>
<text x="92.8" y="46.3">PB7/I2C1_SDA/TIM4_CH2</text>
<text x="100.4" y="42.8">PB8/TIM4_CH3</text>
<text x="105.8" y="44.5">BOOT0</text>
<text x="112.8" y="45.5">43</text>
<text x="112.8" y="47.3">42</text>
<text x="112.8" y="43.8">44</text>
<text x="219.4" y="47.3" transform="rotate(-90 219.4 47.3)">B</text>
<text x="221.2" y="47.3" transform="rotate(-90 221.2 47.3)">B'</text>
<text x="237.3" y="43.5" transform="rotate(-90 237.3 43.5)">A</text>
<text x="239.1" y="43.8" transform="rotate(-90 239.1 43.8)">A'</text>
<text x="44.5" y="52.7">10</text>
<text x="45.4" y="49.1">6</text>
<text x="45.4" y="50.9">7</text>
<text x="48.1" y="53.5">PA0_WKUP/USART2_CTS/ADC12_IN0/TIM2_CH1_ETR</text>
<text x="48.1" y="49.9">PD1-OSC_OUT</text>
<text x="48.1" y="51.7">NRST</text>
<text x="48.1" y="48.1">PD0-OSC_IN</text>
<text x="93" y="48.1">PB6/I2C1_SCL/TIM4_CH1</text>
<text x="99.3" y="49.9">PB5/I2C1_SMBA</text>
<text x="101.9" y="51.7">PB4/NJTRST</text>
<text x="103.7" y="53.5">PB3/JTDO</text>
<text x="112.8" y="49.1">41</text>
<text x="112.8" y="50.9">40</text>
<text x="112.8" y="52.7">39</text>
<text x="151.7" y="53.5">GRN</text>
<text x="151.7" y="49.9">RED</text>
<text x="159.8" y="51.7">C</text>
<text x="219.4" y="52.4" transform="rotate(-90 219.4 52.4)">A</text>
<text x="221.2" y="52.7" transform="rotate(-90 221.2 52.7)">A'</text>
<text x="44.5" y="56.3">12</text>
<text x="44.5" y="58">13</text>
<text x="44.5" y="59.8">14</text>
<text x="44.6" y="54.5">11</text>
<text x="48.1" y="55.3">PA1/USART2_RTS/ADC12_IN1/TIM2_CH2</text>
<text x="48.1" y="57">PA2/USART2_TX/ADC12_IN2/TIM2_CH3</text>
<text x="48.1" y="58.8">PA3/USART2_RX/ADC12_IN3/TIM2_CH4</text>
<text x="97.4" y="57">PA14/JTCK/SWCLK</text>
<text x="97.5" y="58.8">PA13/JTMS/SWDIO</text>
<text x="103.7" y="55.3">PA15/JTDI</text>
<text x="112.8" y="54.5">38</text>
<text x="112.8" y="59.8">33</text>
<text x="112.8" y="58">34</text>
<text x="112.8" y="56.3">37</text>
<text x="44.5" y="63.4">16</text>
<text x="44.5" y="65.2">17</text>
<text x="44.5" y="61.6">15</text>
<text x="48.1" y="64.2">PA6/SPI1_MISO/ADC12_IN6/TIM3_CH1</text>
<text x="48.1" y="66">PA7/SPI1_MOSI/ADC12_IN7/TIM3_CH2</text>
<text x="48.1" y="60.6">PA4/SPI1_NSS/USART2_CK/ADC12_IN4</text>
<text x="48.1" y="62.4">PA5/SPI1_SCK/ADC12_IN5</text>
<text x="77.2" y="62.4">PA11/USART1_CTS/CAN_RX/TIM1_CH4/USBDM</text>
<text x="77.6" y="60.6">PA12/USART1_RTS/CAN_TX/TIM1_ETR/USBDP</text>
<text x="90.4" y="64.2">PA10/USART1_RX/TIM1_CH3</text>
<text x="91.4" y="66">PA9/USART1_TX/TIM1_CH2</text>
<text x="112.8" y="61.6">32</text>
<text x="112.8" y="63.4">31</text>
<text x="112.8" y="65.2">30</text>
<text x="151.7" y="66">GRN</text>
<text x="151.7" y="62.4">RED</text>
<text x="159.8" y="64.2">C</text>
<text x="44.5" y="68.8">19</text>
<text x="44.5" y="70.5">20</text>
<text x="44.5" y="67">18</text>
<text x="48.1" y="69.5">PB1/ADC12_IN9/TIM3_CH4</text>
<text x="48.1" y="71.3">PB2/BOOT1</text>
<text x="48.1" y="67.8">PB0/ADC12_IN8/TIM3_CH3</text>
<text x="79.9" y="71.3">PB14/SPI2_MISO/USART3_RTS/TIM1_CH2N</text>
<text x="87.3" y="67.8">PA8/USART1_CK/TIM1_CH1/MCO</text>
<text x="90.1" y="69.5">PB15/SPI2_MOSI/TIM1_CH3N</text>
<text x="112.8" y="67">29</text>
<text x="112.8" y="68.8">28</text>
<text x="112.8" y="70.5">27</text>
<text x="217.8" y="70.5">4</text>
<text x="217.8" y="68.8">5</text>
<text x="217.8" y="67">6</text>
<text x="238.6" y="70.5">3</text>
<text x="238.6" y="68.8">1</text>
<text x="246.3" y="70.5">4</text>
<text x="246.3" y="68.8">2</text>
<text x="44.5" y="72.3">21</text>
<text x="44.5" y="74.1">22</text>
<text x="48.1" y="73.1">PB10/I2C2_SCL/USART3_TX</text>
<text x="48.1" y="74.9">PB11/I2C2_SDA/USART3_RX</text>
<text x="73.5" y="74.9">PB12/SPI2_NSS/I2C2_SMBA/USART3_CK/TIM1_BKIN</text>
<text x="80.7" y="73.1">PB13/SPI2_SCK/USART3_CTS/TIM1_CH1N</text>
<text x="112.8" y="72.3">26</text>
<text x="112.8" y="74.1">25</text>
<text x="217.8" y="75.9">1</text>
<text x="217.8" y="74.1">2</text>
<text x="217.8" y="72.3">3</text>
<text x="238.6" y="75.9">9</text>
<text x="238.6" y="74.1">7</text>
<text x="238.6" y="72.3">5</text>
<text x="246.3" y="75.9">10</text>
<text x="246.3" y="74.1">8</text>
<text x="246.3" y="72.3">6</text>
<text x="67.6" y="82.6" transform="rotate(-90 67.6 82.6)">8</text>
<text x="68.4" y="79.9" transform="rotate(-90 68.4 79.9)">VSS_A</text>
<text x="71.2" y="83.4" transform="rotate(-90 71.2 83.4)">23</text>
<text x="72" y="79.9" transform="rotate(-90 72 79.9)">VSS_1</text>
<text x="73" y="83.4" transform="rotate(-90 73 83.4)">35</text>
<text x="73.8" y="79.9" transform="rotate(-90 73.8 79.9)">VSS_2</text>
<text x="74.8" y="83.4" transform="rotate(-90 74.8 83.4)">47</text>
<text x="75.5" y="79.9" transform="rotate(-90 75.5 79.9)">VSS_3</text>
<text x="142.6" y="81.6" transform="rotate(-90 142.6 81.6)">1</text>
<text x="146.2" y="81.6" transform="rotate(-90 146.2 81.6)">2</text>
<text x="143.4" y="88.1" transform="rotate(-90 143.4 88.1)">VDD</text>
<text x="147" y="88.9" transform="rotate(-90 147 88.9)">VREF</text>
<text x="133.3" y="90.2">5</text>
<text x="133.3" y="92">6</text>
<text x="133.3" y="93.8">7</text>
<text x="137.4" y="91">SYNC</text>
<text x="137.4" y="92.8">SCLK</text>
<text x="137.4" y="94.5">DIN</text>
<text x="144.2" y="94.5">OUTB</text>
<text x="144.3" y="91">OUTA</text>
<text x="151.7" y="90.2">4</text>
<text x="151.7" y="93.8">3</text>
<text x="143.4" y="99.5" transform="rotate(-90 143.4 99.5)">GND</text>
<text x="142.6" y="103.6" transform="rotate(-90 142.6 103.6)">8</text>
<text x="39.5" y="111.6">P1</text>
<text x="39.5" y="108">P3</text>
<text x="39.5" y="109.8">P2</text>
<text x="103.3" y="117">P3</text>
<text x="103.3" y="118.8">P2</text>
<text x="19.4" y="120.5" transform="rotate(-90 19.4 120.5)">A1</text>
<text x="21.2" y="120.5" transform="rotate(-90 21.2 120.5)">A2</text>
<text x="103.3" y="120.5">P1</text>
<text x="19.4" y="126.5" transform="rotate(-90 19.4 126.5)">B1</text>
<text x="21.2" y="126.5" transform="rotate(-90 21.2 126.5)">B2</text>
<text x="39.5" y="142">P3</text>
<text x="39.5" y="143.8">P2</text>
<text x="39.5" y="145.5">P1</text>
<text x="103.3" y="154.5">P1</text>
<text x="103.3" y="150.9">P3</text>
<text x="103.3" y="152.7">P2</text>
<text x="19.4" y="156.3" transform="rotate(-90 19.4 156.3)">A1</text>
<text x="21.2" y="156.3" transform="rotate(-90 21.2 156.3)">A2</text>
<text x="19.4" y="162.2" transform="rotate(-90 19.4 162.2)">B1</text>
<text x="21.2" y="162.2" transform="rotate(-90 21.2 162.2)">B2</text>
<text x="39.5" y="179.5">P1</text>
<text x="39.5" y="175.9">P3</text>
<text x="39.5" y="177.7">P2</text>
</g>
<text font-size="1.4" fill="#505050" x="135.7" y="102.9">DAC8552</text>
</svg>
